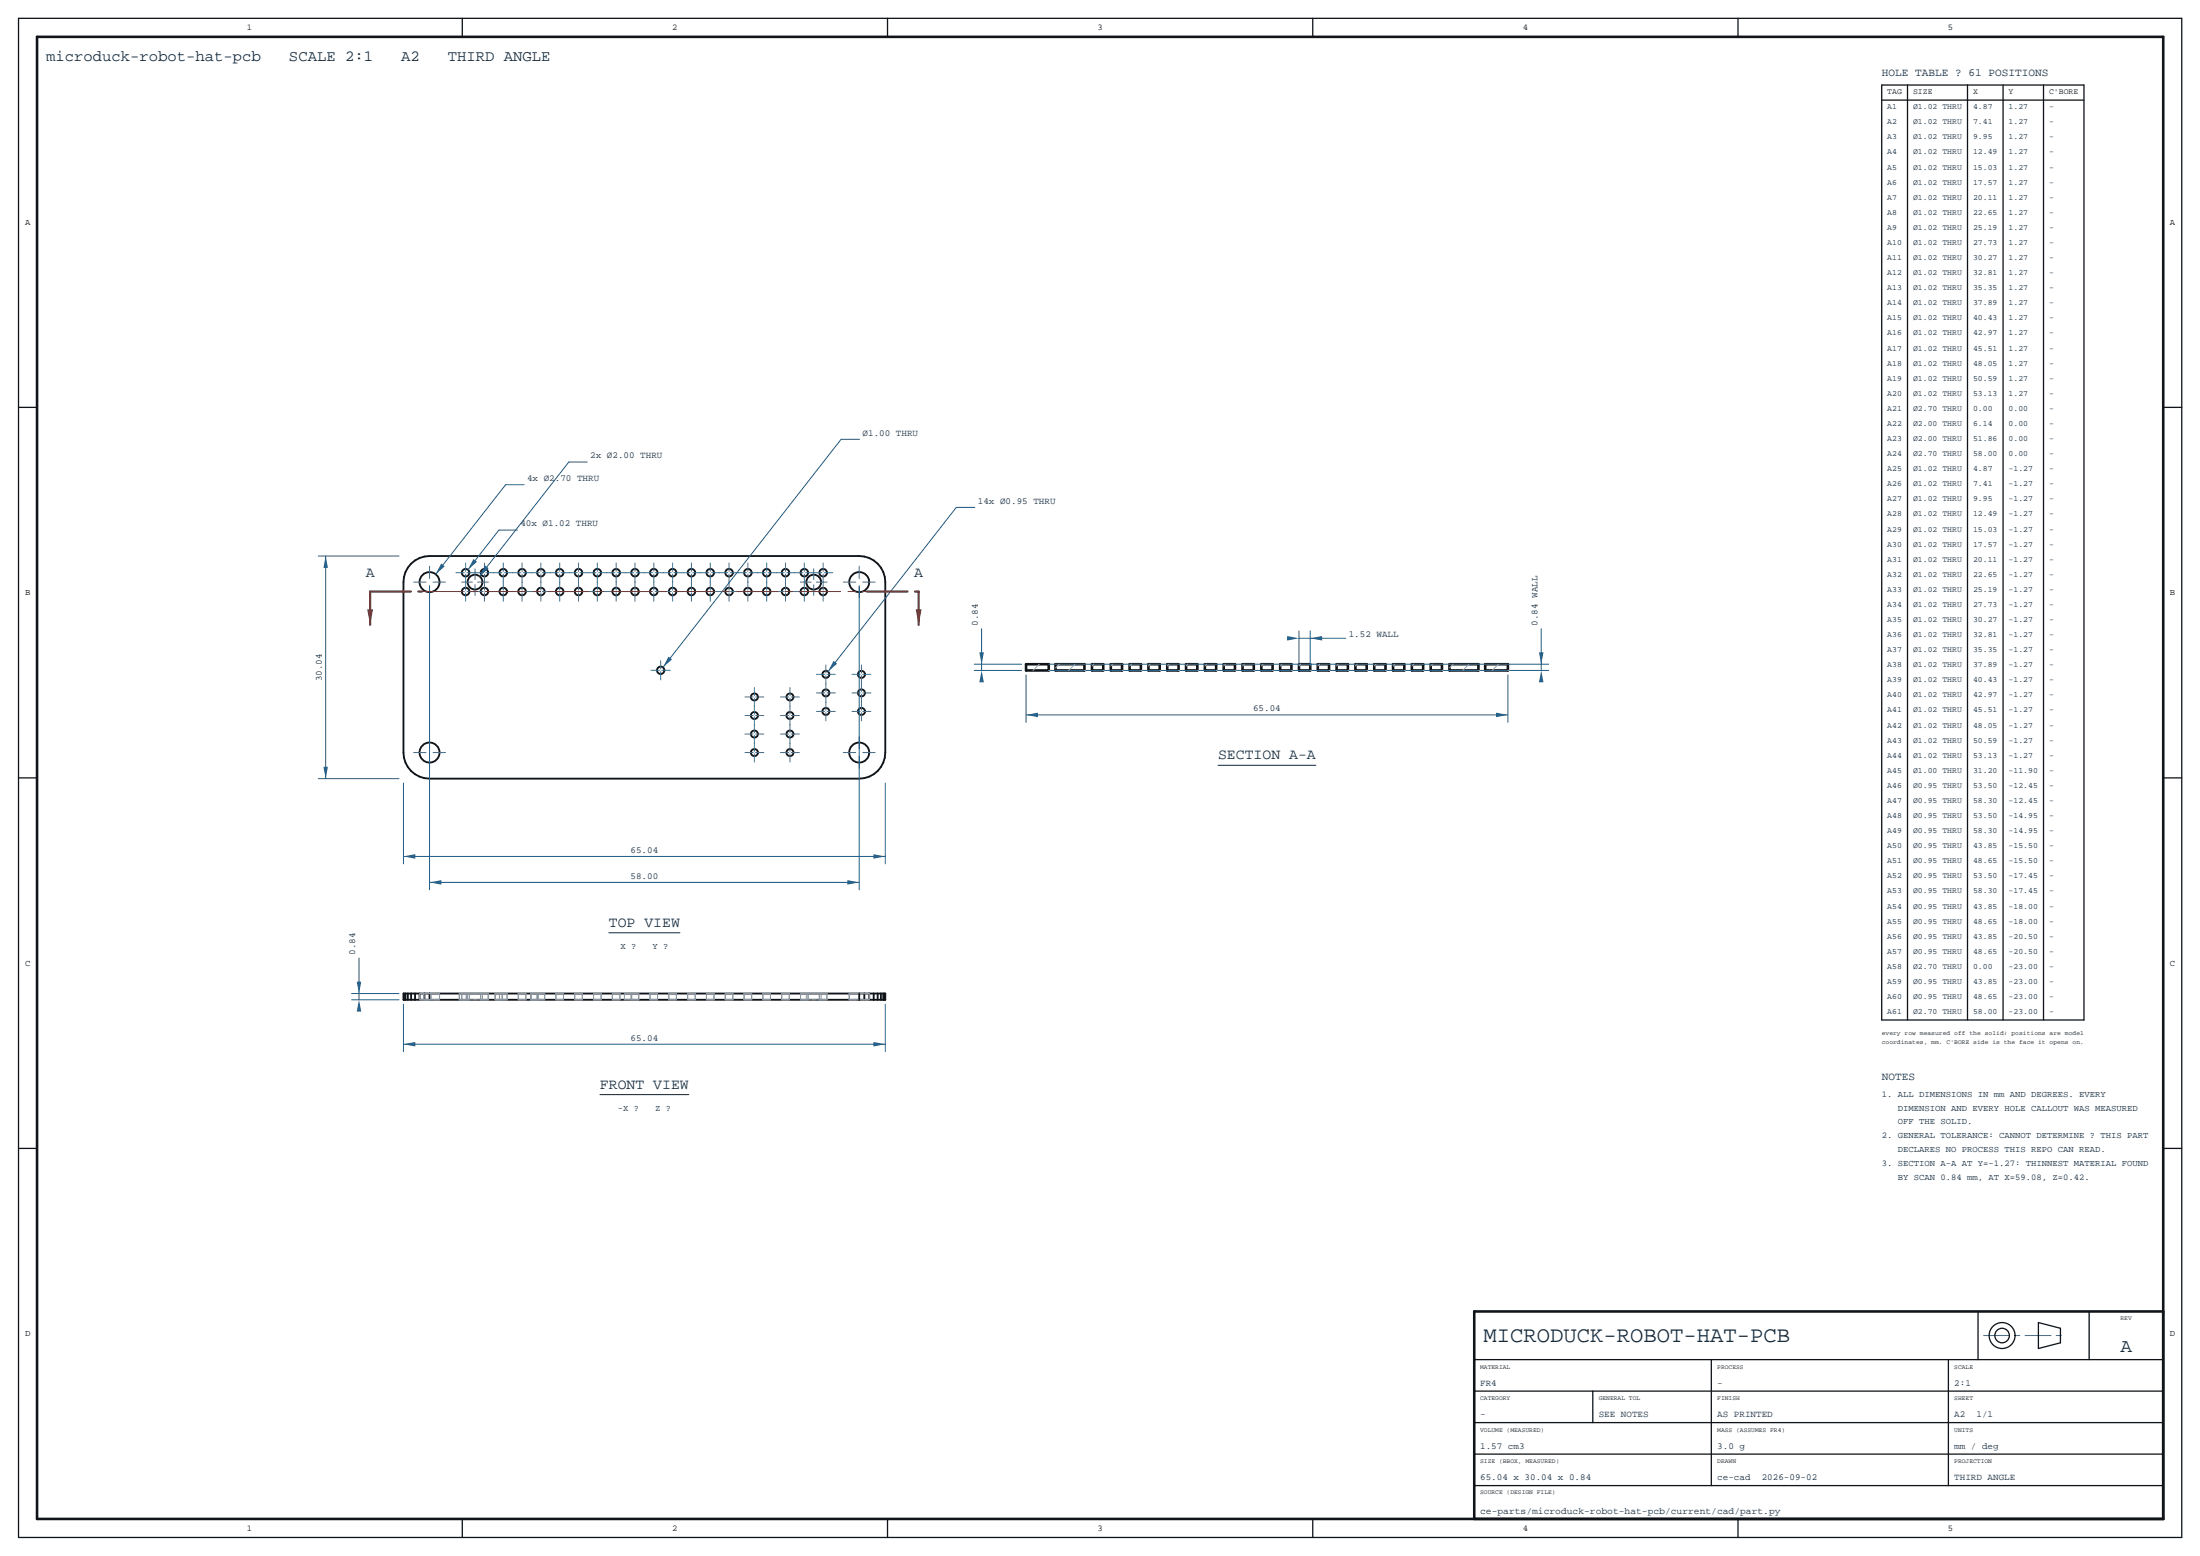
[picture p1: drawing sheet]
<svg xmlns="http://www.w3.org/2000/svg" width="594mm" height="420mm" viewBox="0 0 594 420" stroke-linecap="round" stroke-linejoin="round" font-family="sans-serif">
<g fill="none" stroke="#101418" stroke-width=".5">
<path d="M111 152.1a7 7 0 0 1 5-2h116a7 7 0 0 1 7 7v46a7 7 0 0 1-7 7.1h-116a7 7 0 0 1-7.1-7.1v-46a7 7 0 0 1 2.1-5zM108.9 268.2h130.1v1.7h-130.1zM109.1 268.2v1.7M109.5 268.2v1.7M110.1 268.2v1.7M111 268.2v1.7M112.1 268.2v1.7M113.3 268.2v1.7M114.6 268.2v1.7M116 268.2v1.7M232 268.2v1.7M233.4 268.2v1.7"/>
<path d="M234.7 268.2v1.7M235.9 268.2v1.7M237 268.2v1.7M237.8 268.2v1.7M238.5 268.2v1.7M238.9 268.2v1.7"/>
<circle cx="116" cy="157.1" r="2.7"/>
<circle cx="125.7" cy="159.7" r="1.02"/>
<circle cx="125.7" cy="154.6" r="1.02"/>
<circle cx="128.3" cy="157.1" r="2"/>
<circle cx="130.8" cy="159.7" r="1.02"/>
<circle cx="130.8" cy="154.6" r="1.02"/>
<circle cx="135.9" cy="159.7" r="1.02"/>
<circle cx="135.9" cy="154.6" r="1.02"/>
<circle cx="141" cy="159.7" r="1.02"/>
<circle cx="141" cy="154.6" r="1.02"/>
<circle cx="146" cy="159.7" r="1.02"/>
<circle cx="146" cy="154.6" r="1.02"/>
<circle cx="151.1" cy="159.7" r="1.02"/>
<circle cx="151.1" cy="154.6" r="1.02"/>
<circle cx="156.2" cy="159.7" r="1.02"/>
<circle cx="156.2" cy="154.6" r="1.02"/>
<circle cx="161.3" cy="159.7" r="1.02"/>
<circle cx="161.3" cy="154.6" r="1.02"/>
<circle cx="166.4" cy="159.7" r="1.02"/>
<circle cx="166.4" cy="154.6" r="1.02"/>
<circle cx="171.4" cy="159.7" r="1.02"/>
<circle cx="171.4" cy="154.6" r="1.02"/>
<circle cx="176.5" cy="159.7" r="1.02"/>
<circle cx="176.5" cy="154.6" r="1.02"/>
<circle cx="181.6" cy="159.7" r="1.02"/>
<circle cx="181.6" cy="154.6" r="1.02"/>
<circle cx="186.7" cy="159.7" r="1.02"/>
<circle cx="186.7" cy="154.6" r="1.02"/>
<circle cx="191.8" cy="159.7" r="1.02"/>
<circle cx="191.8" cy="154.6" r="1.02"/>
<circle cx="196.8" cy="159.7" r="1.02"/>
<circle cx="196.8" cy="154.6" r="1.02"/>
<circle cx="201.9" cy="159.7" r="1.02"/>
<circle cx="201.9" cy="154.6" r="1.02"/>
<circle cx="207" cy="159.7" r="1.02"/>
<circle cx="207" cy="154.6" r="1.02"/>
<circle cx="212.1" cy="159.7" r="1.02"/>
<circle cx="212.1" cy="154.6" r="1.02"/>
<circle cx="217.2" cy="159.7" r="1.02"/>
<circle cx="217.2" cy="154.6" r="1.02"/>
<circle cx="219.7" cy="157.1" r="2"/>
<circle cx="222.2" cy="159.7" r="1.02"/>
<circle cx="222.2" cy="154.6" r="1.02"/>
<circle cx="232" cy="157.1" r="2.7"/>
<circle cx="178.4" cy="180.9" r="1"/>
<circle cx="203.7" cy="193.1" r=".95"/>
<circle cx="203.7" cy="198.1" r=".95"/>
<circle cx="203.7" cy="188.1" r=".95"/>
<circle cx="213.3" cy="193.1" r=".95"/>
<circle cx="213.3" cy="188.1" r=".95"/>
<circle cx="213.3" cy="198.1" r=".95"/>
<circle cx="223" cy="187" r=".95"/>
<circle cx="223" cy="182" r=".95"/>
<circle cx="223" cy="192" r=".95"/>
<circle cx="232.6" cy="182" r=".95"/>
<circle cx="232.6" cy="192" r=".95"/>
<circle cx="232.6" cy="187" r=".95"/>
<circle cx="116" cy="203.1" r="2.7"/>
<circle cx="203.7" cy="203.1" r=".95"/>
<circle cx="213.3" cy="203.1" r=".95"/>
<circle cx="232" cy="203.1" r="2.7"/>
</g>
<g fill="none" stroke="#101418" stroke-width=".7">
<path d="M277 179.3h6.2v1.7h-6.2zM285 179.3h7.8v1.7h-7.8zM294.8 179.3h3.1v1.7h-3.1zM299.9 179.3h3.1v1.7h-3.1zM305 179.3h3v1.7h-3zM310.1 179.3h3v1.7h-3zM315.2 179.3h3v1.7h-3zM320.2 179.3h3.1v1.7h-3.1zM325.3 179.3h3.1v1.7h-3.1zM330.4 179.3h3v1.7h-3zM335.5 179.3h3v1.7h-3zM340.6 179.3h3v1.7h-3z"/>
<path d="M345.6 179.3h3.1v1.7h-3.1zM350.7 179.3h3.1v1.7h-3.1zM355.8 179.3h3v1.7h-3zM360.9 179.3h3v1.7h-3zM366 179.3h3v1.7h-3zM371 179.3h3.1v1.7h-3.1zM376.1 179.3h3.1v1.7h-3.1zM381.2 179.3h3v1.7h-3zM386.3 179.3h3v1.7h-3zM391.4 179.3h7.8v1.7h-7.8zM401 179.3h6.1v1.7h-6.1z"/>
</g>
<g fill="none" stroke="#8892a0" stroke-width=".27" stroke-dasharray="2.4 1.2">
<path d="M113.3 269.9h5.4M113.3 268.2h5.4M113.3 269.9v-1.7M114.4 269.9h1.9M114.4 268.2h1.9M114.4 269.9v-1.7M116.3 269.9h-1.9M116.3 268.2h-1.9M116.3 269.9v-1.7M118.7 269.9h-5.4M118.7 268.2h-5.4M118.7 269.9v-1.7"/>
<path d="M124 269.9h1.9M124 268.2h1.9M124 269.9v-1.7M124.7 269.9h2M124.7 268.2h2M124.7 269.9v-1.7M125.9 269.9h-1.9M125.9 268.2h-1.9M125.9 269.9v-1.7M126.3 269.9h4M126.3 268.2h4M126.3 269.9v-1.7"/>
<path d="M126.7 269.9h-2M126.7 268.2h-2M126.7 269.9v-1.7M129.8 269.9h2M129.8 268.2h2M129.8 269.9v-1.7M130.3 269.9h-4M130.3 268.2h-4M130.3 269.9v-1.7M131.8 269.9h-2M131.8 268.2h-2M131.8 269.9v-1.7"/>
<path d="M133.7 269.9h1.9M133.7 268.2h1.9M133.7 269.9v-1.7M134.9 269.9h2M134.9 268.2h2M134.9 269.9v-1.7M135.6 269.9h-1.9M135.6 268.2h-1.9M135.6 269.9v-1.7M136.9 269.9h-2M136.9 268.2h-2M136.9 269.9v-1.7"/>
<path d="M139.9 269.9h2.1M139.9 268.2h2.1M139.9 269.9v-1.7M142 269.9h-2.1M142 268.2h-2.1M142 269.9v-1.7M143.3 269.9h1.9M143.3 268.2h1.9M143.3 269.9v-1.7M145 269.9h2.1M145 268.2h2.1M145 269.9v-1.7"/>
<path d="M145.2 269.9h-1.9M145.2 268.2h-1.9M145.2 269.9v-1.7M147.1 269.9h-2.1M147.1 268.2h-2.1M147.1 269.9v-1.7M150.1 269.9h2M150.1 268.2h2M150.1 269.9v-1.7M152.1 269.9h-2M152.1 268.2h-2M152.1 269.9v-1.7"/>
<path d="M155.2 269.9h2M155.2 268.2h2M155.2 269.9v-1.7M157.2 269.9h-2M157.2 268.2h-2M157.2 269.9v-1.7M160.3 269.9h2M160.3 268.2h2M160.3 269.9v-1.7M162.3 269.9h-2M162.3 268.2h-2M162.3 269.9v-1.7"/>
<path d="M165.3 269.9h2.1M165.3 268.2h2.1M165.3 269.9v-1.7M167.4 269.9h-2.1M167.4 268.2h-2.1M167.4 269.9v-1.7M168.6 269.9h2M168.6 268.2h2M168.6 269.9v-1.7M170.4 269.9h2.1M170.4 268.2h2.1M170.4 269.9v-1.7"/>
<path d="M170.6 269.9h-2M170.6 268.2h-2M170.6 269.9v-1.7M172.5 269.9h-2.1M172.5 268.2h-2.1M172.5 269.9v-1.7M175.5 269.9h2M175.5 268.2h2M175.5 269.9v-1.7M177.5 269.9h-2M177.5 268.2h-2M177.5 269.9v-1.7"/>
<path d="M180.6 269.9h2M180.6 268.2h2M180.6 269.9v-1.7M182.6 269.9h-2M182.6 268.2h-2M182.6 269.9v-1.7M185.7 269.9h2M185.7 268.2h2M185.7 269.9v-1.7M187.7 269.9h-2M187.7 268.2h-2M187.7 269.9v-1.7"/>
<path d="M190.7 269.9h2.1M190.7 268.2h2.1M190.7 269.9v-1.7M192.8 269.9h-2.1M192.8 268.2h-2.1M192.8 269.9v-1.7M195.8 269.9h2.1M195.8 268.2h2.1M195.8 269.9v-1.7M197.9 269.9h-2.1M197.9 268.2h-2.1M197.9 269.9v-1.7"/>
<path d="M200.9 269.9h2M200.9 268.2h2M200.9 269.9v-1.7M202.9 269.9h-2M202.9 268.2h-2M202.9 269.9v-1.7M206 269.9h2M206 268.2h2M206 269.9v-1.7M208 269.9h-2M208 268.2h-2M208 269.9v-1.7"/>
<path d="M211.1 269.9h2M211.1 268.2h2M211.1 269.9v-1.7M213.1 269.9h-2M213.1 268.2h-2M213.1 269.9v-1.7M216.1 269.9h2.1M216.1 268.2h2.1M216.1 269.9v-1.7M217.7 269.9h4M217.7 268.2h4M217.7 269.9v-1.7"/>
<path d="M218.2 269.9h-2.1M218.2 268.2h-2.1M218.2 269.9v-1.7M221.2 269.9h2.1M221.2 268.2h2.1M221.2 269.9v-1.7M221.7 269.9h-4M221.7 268.2h-4M221.7 269.9v-1.7M223.3 269.9h-2.1M223.3 268.2h-2.1M223.3 269.9v-1.7"/>
<path d="M229.3 269.9h5.4M229.3 268.2h5.4M229.3 269.9v-1.7M234.7 269.9h-5.4M234.7 268.2h-5.4M234.7 269.9v-1.7"/>
</g>
<g fill="none" stroke="#3a7d8c" stroke-width=".27" stroke-dasharray="7 1.4 1.4 1.4">
<path d="M111.7 157.1h3.3M116 156.2v-3.4M116.9 157.1h3.4M123.1 154.6h2.3M123.1 159.7h2.3M124.7 157.1h2.9M125.7 157.2v-2.3M125.7 154.2v-2.2M125.7 159.3v-2.3M126.1 154.6h2.2M126.1 159.7h2.2M128.2 154.6h2.2"/>
<path d="M128.2 159.7h2.2M128.3 156.4v-2.9M129 157.1h2.9M130.8 157.2v-2.3M130.8 154.2v-2.2M130.8 159.3v-2.3M131.2 154.6h2.2M131.2 159.7h2.2M133.3 154.6h2.2M133.3 159.7h2.2M135.9 157.2v-2.3M135.9 154.2v-2.2"/>
<path d="M135.9 159.3v-2.3M136.2 154.6h2.3M136.2 159.7h2.3M138.3 154.6h2.3M138.3 159.7h2.3M141 157.2v-2.3M141 154.2v-2.2M141 159.3v-2.3M141.3 154.6h2.3M141.3 159.7h2.3M143.4 154.6h2.3M143.4 159.7h2.3"/>
<path d="M146 157.2v-2.3M146 154.2v-2.2M146 159.3v-2.3M146.4 154.6h2.3M146.4 159.7h2.3M148.5 154.6h2.3M148.5 159.7h2.3M151.1 157.2v-2.3M151.1 154.2v-2.2M151.1 159.3v-2.3M151.5 154.6h2.2M151.5 159.7h2.2"/>
<path d="M153.6 154.6h2.2M153.6 159.7h2.2M156.2 157.2v-2.3M156.2 154.2v-2.2M156.2 159.3v-2.3M156.6 154.6h2.2M156.6 159.7h2.2M158.7 154.6h2.2M158.7 159.7h2.2M161.3 157.2v-2.3M161.3 154.2v-2.2M161.3 159.3v-2.3"/>
<path d="M161.6 154.6h2.3M161.6 159.7h2.3M163.7 154.6h2.3M163.7 159.7h2.3M166.4 157.2v-2.3M166.4 154.2v-2.2M166.4 159.3v-2.3M166.7 154.6h2.3M166.7 159.7h2.3M168.8 154.6h2.3M168.8 159.7h2.3M171.4 157.2v-2.3"/>
<path d="M171.4 154.2v-2.2M171.4 159.3v-2.3M171.8 154.6h2.3M171.8 159.7h2.3M173.9 154.6h2.3M173.9 159.7h2.3M176.5 157.2v-2.3M176.5 154.2v-2.2M176.5 159.3v-2.3M176.9 154.6h2.2M176.9 159.7h2.2M179 154.6h2.2"/>
<path d="M179 159.7h2.2M181.6 157.2v-2.3M181.6 154.2v-2.2M181.6 159.3v-2.3M182 154.6h2.2M182 159.7h2.2M184.1 154.6h2.2M184.1 159.7h2.2M186.7 157.2v-2.3M186.7 154.2v-2.2M186.7 159.3v-2.3M187 154.6h2.3"/>
<path d="M187 159.7h2.3M189.1 154.6h2.3M189.1 159.7h2.3M191.8 157.2v-2.3M191.8 154.2v-2.2M191.8 159.3v-2.3M192.1 154.6h2.3M192.1 159.7h2.3M194.2 154.6h2.3M194.2 159.7h2.3M196.8 157.2v-2.3M196.8 154.2v-2.2"/>
<path d="M196.8 159.3v-2.3M197.2 154.6h2.3M197.2 159.7h2.3M199.3 154.6h2.3M199.3 159.7h2.3M201.9 157.2v-2.3M201.9 154.2v-2.2M201.9 159.3v-2.3M202.3 154.6h2.2M202.3 159.7h2.2M204.4 154.6h2.2M204.4 159.7h2.2"/>
<path d="M207 157.2v-2.3M207 154.2v-2.2M207 159.3v-2.3M207.4 154.6h2.2M207.4 159.7h2.2M209.5 154.6h2.2M209.5 159.7h2.2M212.1 157.2v-2.3M212.1 154.2v-2.2M212.1 159.3v-2.3M212.4 154.6h2.3M212.4 159.7h2.3"/>
<path d="M214.5 154.6h2.3M214.5 159.7h2.3M216.1 157.1h2.9M217.2 157.2v-2.3M217.2 154.2v-2.2M217.2 159.3v-2.3M217.5 154.6h2.3M217.5 159.7h2.3M219.6 154.6h2.3M219.6 159.7h2.3M219.7 156.4v-2.9M220.4 157.1h2.9"/>
<path d="M222.2 157.2v-2.3M222.2 154.2v-2.2M222.2 159.3v-2.3M222.6 154.6h2.3M222.6 159.7h2.3M227.7 157.1h3.3M232 156.2v-3.4M232.9 157.1h3.4M116 161.4v-3.3M125.7 162.3v-2.3M128.3 160.7v-2.9M130.8 162.3v-2.3"/>
<path d="M135.9 162.3v-2.3M141 162.3v-2.3M146 162.3v-2.3M151.1 162.3v-2.3M156.2 162.3v-2.3M161.3 162.3v-2.3M166.4 162.3v-2.3M171.4 162.3v-2.3M176.5 162.3v-2.3M181.6 162.3v-2.3M186.7 162.3v-2.3M191.8 162.3v-2.3"/>
<path d="M196.8 162.3v-2.3M201.9 162.3v-2.3M207 162.3v-2.3M212.1 162.3v-2.3M217.2 162.3v-2.3M219.7 160.7v-2.9M222.2 162.3v-2.3M232 161.4v-3.3M175.8 180.9h2.2M178.4 183.5v-2.2M178.4 180.6v-2.3M178.7 180.9h2.3"/>
<path d="M201.1 188.1h2.3M201.1 193.1h2.3M201.1 198.1h2.3M203.7 190.7v-2.2M203.7 187.8v-2.2M203.7 195.7v-2.2M203.7 192.8v-2.2M203.7 197.8v-2.2M204 188.1h2.2M204 193.1h2.2M204 198.1h2.2M210.7 188.1h2.3"/>
<path d="M210.7 193.1h2.3M210.7 198.1h2.3M213.3 190.7v-2.2M213.3 187.8v-2.2M213.3 195.7v-2.2M213.3 192.8v-2.2M213.3 197.8v-2.2M213.6 188.1h2.2M213.6 193.1h2.2M213.6 198.1h2.2M220.4 182h2.3M220.4 187h2.3"/>
<path d="M220.4 192h2.3M223 184.6v-2.2M223 181.7v-2.2M223 189.6v-2.2M223 186.7v-2.2M223 194.6v-2.2M223 191.7v-2.2M223.3 182h2.2M223.3 187h2.2M223.3 192h2.2M230 182h2.3M230 187h2.3"/>
<path d="M230 192h2.3M232.6 184.6v-2.2M232.6 181.7v-2.2M232.6 189.6v-2.2M232.6 186.7v-2.2M232.6 194.6v-2.2M232.6 191.7v-2.2M232.9 182h2.2M232.9 187h2.2M232.9 192h2.2M111.7 203.1h3.3M116 207.4v-3.3"/>
<path d="M116 202.2v-3.4M116.9 203.1h3.4M201.1 203.1h2.3M203.7 200.7v-2.2M203.7 205.7v-2.2M203.7 202.8v-2.2M204 203.1h2.2M210.7 203.1h2.3M213.3 200.7v-2.2M213.3 205.7v-2.2M213.3 202.8v-2.2M213.6 203.1h2.2"/>
<path d="M227.7 203.1h3.3M232 207.4v-3.3M232 202.2v-3.4M232.9 203.1h3.4M535.6 360.5h22.2"/>
</g>
<path d="M108.9 211.4v21.8M239 211.4v21.8M108.9 231.2h130.1" fill="none" stroke="#1d5c8a" stroke-width=".27"/>
<g fill="#1d5c8a">
<path d="M108.9 231.2l3.2-.6v1.2z"/>
<path d="M235.8 230.6l3.2 .6-3.2 .6z"/>
</g>
<path d="M85.9 150.1h21.8M87.9 150.1v60.1M85.9 210.2h21.8" fill="none" stroke="#1d5c8a" stroke-width=".27"/>
<g fill="#1d5c8a">
<path d="M87.3 207h1.2l-.6 3.2z"/>
<path d="M87.9 150.1l.6 3.2h-1.2z"/>
<path d="M127.8 150.9l1 .7-2.5 2.2z"/>
</g>
<path d="M139.7 143.1h-5l-8.4 10.7" fill="none" stroke="#1d5c8a" stroke-width=".27"/>
<path d="M225.1 178.4l.9 .7-2.4 2.2z" fill="#1d5c8a"/>
<path d="M263.2 137h-5l-34.6 44.3" fill="none" stroke="#1d5c8a" stroke-width=".27"/>
<path d="M119.1 152.1l1 .8-2.5 2.1z" fill="#1d5c8a"/>
<path d="M141.5 130.8h-5l-18.9 24.2" fill="none" stroke="#1d5c8a" stroke-width=".27"/>
<path d="M131 152.7l.9 .7-2.4 2.2z" fill="#1d5c8a"/>
<path d="M158.6 124.7h-5l-24.1 30.9" fill="none" stroke="#1d5c8a" stroke-width=".27"/>
<path d="M180.5 177.2l.9 .8-2.4 2.1z" fill="#1d5c8a"/>
<path d="M232.1 118.6h-5l-48.1 61.5M116 158.3v81.9M232 158.3v81.9M116 238.2h116" fill="none" stroke="#1d5c8a" stroke-width=".27"/>
<g fill="#1d5c8a">
<path d="M116 238.2l3.2-.6v1.2z"/>
<path d="M228.8 237.6l3.2 .6-3.2 .6z"/>
</g>
<path d="M108.9 271.1v12.8M239 271.1v12.8M108.9 281.9h130.1" fill="none" stroke="#1d5c8a" stroke-width=".27"/>
<g fill="#1d5c8a">
<path d="M108.9 281.9l3.2-.6v1.2z"/>
<path d="M235.8 281.3l3.2 .6-3.2 .6z"/>
</g>
<path d="M94.9 269.9h12.8M94.9 268.2h12.8M96.9 268.2v1.7" fill="none" stroke="#1d5c8a" stroke-width=".27"/>
<g fill="#1d5c8a">
<path d="M96.9 269.9l.6 3.2h-1.2z"/>
<path d="M96.3 265h1.2l-.6 3.2z"/>
</g>
<path d="M277 182.2v12.8M277 193h130.1M407.1 182.2v12.8M96.9 258.6v9.6" fill="none" stroke="#1d5c8a" stroke-width=".27"/>
<g fill="#1d5c8a">
<path d="M277 193l3.2-.6v1.2z"/>
<path d="M403.9 192.4l3.2 .6-3.2 .6z"/>
</g>
<path d="M263 179.3h12.8M265 179.3v1.7M263 181h12.8" fill="none" stroke="#1d5c8a" stroke-width=".27"/>
<g fill="#1d5c8a">
<path d="M265 181l.6 3.2h-1.2z"/>
<path d="M264.4 176.1h1.2l-.6 3.2z"/>
</g>
<path d="M265 169.7v9.6M283.1 179.3h135M416.1 179.3v1.7M283.1 181h135" fill="none" stroke="#1d5c8a" stroke-width=".27"/>
<g fill="#1d5c8a">
<path d="M416.1 181l.6 3.2h-1.2z"/>
<path d="M415.5 176.1h1.2l-.6 3.2z"/>
</g>
<path d="M350.7 170.3v9.5M350.7 172.3h3.1M353.8 170.3v9.5M416.1 169.7v9.6" fill="none" stroke="#1d5c8a" stroke-width=".27"/>
<g fill="#1d5c8a">
<path d="M347.5 171.7l3.2 .6-3.2 .6z"/>
<path d="M353.8 172.3l3.2-.6v1.2z"/>
</g>
<path d="M353.8 172.3h9.6" fill="none" stroke="#1d5c8a" stroke-width=".27"/>
<path d="M328.9 206.6h26.4M164.4 251.8h19.2M162 295.5h24" fill="none" stroke="#12283c" stroke-width=".27"/>
<g fill="none" stroke="#9aa4b2" stroke-width=".27">
<path d="M280.6 179.3l-1.7 1.7M286 179.3l-1 1M290.2 179.3l-1.6 1.7M295.3 179.3l-.5 .5M300.4 179.3l-.5 .5M305.5 179.3l-.5 .5M310.6 179.3l-.5 .5M315.6 179.3l-.4 .5M320.7 179.3l-.5 .5M325.8 179.3l-.5 .5M330.9 179.3l-.5 .5M336 179.3l-.5 .5"/>
<path d="M341 179.3l-.4 .5M346.1 179.3l-.5 .5M351.2 179.3l-.5 .5M356.3 179.3l-.5 .5M361.4 179.3l-.5 .5M366.4 179.3l-.4 .5M371.5 179.3l-.5 .5M376.6 179.3l-.5 .5M381.7 179.3l-.5 .5M386.8 179.3l-.5 .5M392.4 179.3l-1 1M396.6 179.3l-1.7 1.7"/>
<path d="M404.6 179.3l-1.7 1.7M283.2 181h.1M292.8 181h.1M297.9 181h.1M303 181h.1M308 181h.1M313.1 181h.1M318.2 181h.1M323.3 181h.1M328.4 181h.1M333.4 181h.1M338.5 181h.1"/>
<path d="M343.6 181h.1M348.7 181h.1M353.8 181h.1M358.8 181h.1M363.9 181h.1M369 181h.1M374.1 181h.1M379.2 181h.1M384.2 181h.1M389.3 181h.1M399.2 181h.1M407.1 181h.1"/>
</g>
<path d="M99.9 159.7h14M99.9 159.7v9M234 159.7h14" fill="none" stroke="#b3261e" stroke-width=".6" stroke-dasharray="11 2 2 2"/>
<path d="M99.1 164.5h1.6l-.8 4.2z" fill="#b3261e"/>
<path d="M248 159.7v9" fill="none" stroke="#b3261e" stroke-width=".6" stroke-dasharray="11 2 2 2"/>
<path d="M247.2 164.5h1.6l-.8 4.2z" fill="#b3261e"/>
<path d="M113.9 159.7h120.1" fill="none" stroke="#b3261e" stroke-width=".27" stroke-dasharray="11 2 2 2"/>
<path d="M10 9.9h574.1v400.1h-574.1zM584.1 354h-186.1v56" fill="none" stroke="#101418" stroke-width=".7"/>
<g fill="none" stroke="#101418" stroke-width=".35">
<path d="M5 4.9h584.1v410.1h-584.1zM124.8 4.9v5M239.6 4.9v5M354.4 4.9v5M469.3 4.9v5M508.1 22.9h54.6v252.4h-54.6zM508.1 27h54.6M515 22.9v252.4M531.2 22.9v252.4M540.8 22.9v252.4M551.7 22.9v252.4M5 110h5"/>
<path d="M584.1 110h5M5 210h5M584.1 210h5M5 310h5M584.1 310h5M534.1 354v13M550.4 357l5.9 1.5v4l-5.9 1.5zM564.1 354v13M398 367h186.1M398 375.5h186.1M430.1 375.5v8.5M462.1 367v34"/>
<path d="M526.1 367v34M398 392.5h186.1M398 384h186.1M124.8 410v5M239.6 410v5M354.4 410v5M398 401h186.1M469.3 410v5"/>
<circle cx="540.6" cy="360.5" r="3.5"/>
<circle cx="540.6" cy="360.5" r="1.96"/>
</g>
<text font-size="6" fill="#12283c" x="400.6" y="362.2">MICRODUCK-ROBOT-HAT-PCB</text>
<text font-size="5.2" fill="#12283c" x="572.5" y="365">A</text>
<g font-size="4.2" fill="#12283c">
<text x="12.5" y="16.4">microduck-robot-hat-pcb</text>
<text x="78" y="16.4">SCALE 2:1</text>
<text x="108.3" y="16.4">A2</text>
<text x="120.9" y="16.4">THIRD ANGLE</text>
</g>
<g font-size="4" fill="#12283c">
<text x="98.7" y="155.8">A</text>
<text x="246.8" y="155.8">A</text>
<text x="328.9" y="205">SECTION A-A</text>
<text x="164.4" y="250.2">TOP VIEW</text>
<text x="162" y="293.9">FRONT VIEW</text>
</g>
<g font-size="3" fill="#12283c">
<text x="508.1" y="20.4">HOLE TABLE ? 61 POSITIONS</text>
<text x="508.1" y="291.5">NOTES</text>
</g>
<text font-size="2.6" fill="#12283c" x="399.6" y="408.6">ce-parts/microduck-robot-hat-pcb/current/cad/part.py</text>
<g font-size="2.5" fill="#12283c">
<text x="232.9" y="117.6">Ø1.00 THRU</text>
<text x="159.4" y="123.7">2x Ø2.00 THRU</text>
<text x="142.3" y="129.8">4x Ø2.70 THRU</text>
<text x="264" y="136">14x Ø0.95 THRU</text>
<text x="140.5" y="142.1">40x Ø1.02 THRU</text>
<text x="264" y="168.9" transform="rotate(-90 264 168.9)">0.84</text>
<text x="364.2" y="171.9">1.52 WALL</text>
<text x="415.1" y="168.9" transform="rotate(-90 415.1 168.9)">0.84 WALL</text>
<text x="86.9" y="183.9" transform="rotate(-90 86.9 183.9)">30.04</text>
<text x="338.3" y="192">65.04</text>
<text x="170.2" y="230.2">65.04</text>
<text x="170.2" y="237.2">58.00</text>
<text x="95.9" y="257.8" transform="rotate(-90 95.9 257.8)">0.84</text>
<text x="170.2" y="280.9">65.04</text>
<text x="399.6" y="374.1">FR4</text>
<text x="463.7" y="374.1">-</text>
<text x="527.7" y="374.1">2:1</text>
<text x="399.6" y="382.6">-</text>
<text x="431.7" y="382.6">SEE NOTES</text>
<text x="463.7" y="382.6">AS PRINTED</text>
<text x="527.7" y="382.6">A2</text>
<text x="533.7" y="382.6">1/1</text>
<text x="399.6" y="391.1">1.57 cm3</text>
<text x="463.7" y="391.1">3.0 g</text>
<text x="527.7" y="391.1">mm / deg</text>
<text x="399.6" y="399.6">65.04 x 30.04 x 0.84</text>
<text x="463.7" y="399.6">ce-cad</text>
<text x="475.7" y="399.6">2026-09-02</text>
<text x="527.7" y="399.6">THIRD ANGLE</text>
</g>
<g font-size="2.4" fill="#101418">
<text x="66.7" y="8.1">1</text>
<text x="181.5" y="8.1">2</text>
<text x="296.3" y="8.1">3</text>
<text x="411.1" y="8.1">4</text>
<text x="525.9" y="8.1">5</text>
<text x="6.8" y="60.6">A</text>
<text x="585.9" y="60.6">A</text>
<text x="6.8" y="160.6">B</text>
<text x="585.9" y="160.6">B</text>
<text x="6.8" y="260.7">C</text>
<text x="585.9" y="260.7">C</text>
<text x="6.8" y="360.7">D</text>
<text x="585.9" y="360.7">D</text>
<text x="66.7" y="413.2">1</text>
<text x="181.5" y="413.2">2</text>
<text x="296.3" y="413.2">3</text>
<text x="411.1" y="413.2">4</text>
<text x="525.9" y="413.2">5</text>
</g>
<g font-size="2.4" fill="#12283c">
<text x="167.5" y="256.2">X ?</text>
<text x="176.1" y="256.2">Y ?</text>
<text x="166.8" y="299.9">-X ?</text>
<text x="176.9" y="299.9">Z ?</text>
<text x="508.1" y="296.1">1. ALL DIMENSIONS IN mm AND DEGREES. EVERY</text>
<text x="512.4" y="299.8">DIMENSION AND EVERY HOLE CALLOUT WAS MEASURED</text>
<text x="512.4" y="303.5">OFF THE SOLID.</text>
<text x="508.1" y="307.2">2. GENERAL TOLERANCE: CANNOT DETERMINE ? THIS PART</text>
<text x="512.4" y="311">DECLARES NO PROCESS THIS REPO CAN READ.</text>
<text x="508.1" y="314.7">3. SECTION A-A AT Y=-1.27: THINNEST MATERIAL FOUND</text>
<text x="512.4" y="318.4">BY SCAN 0.84 mm, AT X=59.08, Z=0.42.</text>
</g>
<g font-size="2.2" fill="#12283c">
<text x="509.6" y="29.5">A1</text>
<text x="516.5" y="29.5">Ø1.02 THRU</text>
<text x="532.7" y="29.5">4.87</text>
<text x="542.3" y="29.5">1.27</text>
<text x="553.2" y="29.5">-</text>
<text x="509.6" y="33.6">A2</text>
<text x="516.5" y="33.6">Ø1.02 THRU</text>
<text x="532.7" y="33.6">7.41</text>
<text x="542.3" y="33.6">1.27</text>
<text x="553.2" y="33.6">-</text>
<text x="509.6" y="37.6">A3</text>
<text x="509.6" y="41.7">A4</text>
<text x="516.5" y="37.6">Ø1.02 THRU</text>
<text x="516.5" y="41.7">Ø1.02 THRU</text>
<text x="532.7" y="37.6">9.95</text>
<text x="532.7" y="41.7">12.49</text>
<text x="542.3" y="37.6">1.27</text>
<text x="542.3" y="41.7">1.27</text>
<text x="553.2" y="37.6">-</text>
<text x="553.2" y="41.7">-</text>
<text x="509.6" y="45.8">A5</text>
<text x="516.5" y="45.8">Ø1.02 THRU</text>
<text x="532.7" y="45.8">15.03</text>
<text x="542.3" y="45.8">1.27</text>
<text x="553.2" y="45.8">-</text>
<text x="509.6" y="49.8">A6</text>
<text x="509.6" y="53.9">A7</text>
<text x="516.5" y="49.8">Ø1.02 THRU</text>
<text x="516.5" y="53.9">Ø1.02 THRU</text>
<text x="532.7" y="49.8">17.57</text>
<text x="532.7" y="53.9">20.11</text>
<text x="542.3" y="49.8">1.27</text>
<text x="542.3" y="53.9">1.27</text>
<text x="553.2" y="49.8">-</text>
<text x="553.2" y="53.9">-</text>
<text x="509.6" y="58">A8</text>
<text x="516.5" y="58">Ø1.02 THRU</text>
<text x="532.7" y="58">22.65</text>
<text x="542.3" y="58">1.27</text>
<text x="553.2" y="58">-</text>
<text x="509.6" y="62.1">A9</text>
<text x="516.5" y="62.1">Ø1.02 THRU</text>
<text x="532.7" y="62.1">25.19</text>
<text x="542.3" y="62.1">1.27</text>
<text x="553.2" y="62.1">-</text>
<text x="509.6" y="66.1">A10</text>
<text x="509.6" y="70.2">A11</text>
<text x="516.5" y="66.1">Ø1.02 THRU</text>
<text x="516.5" y="70.2">Ø1.02 THRU</text>
<text x="532.7" y="66.1">27.73</text>
<text x="532.7" y="70.2">30.27</text>
<text x="542.3" y="66.1">1.27</text>
<text x="542.3" y="70.2">1.27</text>
<text x="553.2" y="66.1">-</text>
<text x="553.2" y="70.2">-</text>
<text x="509.6" y="74.3">A12</text>
<text x="516.5" y="74.3">Ø1.02 THRU</text>
<text x="532.7" y="74.3">32.81</text>
<text x="542.3" y="74.3">1.27</text>
<text x="553.2" y="74.3">-</text>
<text x="509.6" y="78.3">A13</text>
<text x="509.6" y="82.4">A14</text>
<text x="516.5" y="78.3">Ø1.02 THRU</text>
<text x="516.5" y="82.4">Ø1.02 THRU</text>
<text x="532.7" y="78.3">35.35</text>
<text x="532.7" y="82.4">37.89</text>
<text x="542.3" y="78.3">1.27</text>
<text x="542.3" y="82.4">1.27</text>
<text x="553.2" y="78.3">-</text>
<text x="553.2" y="82.4">-</text>
<text x="509.6" y="86.5">A15</text>
<text x="516.5" y="86.5">Ø1.02 THRU</text>
<text x="532.7" y="86.5">40.43</text>
<text x="542.3" y="86.5">1.27</text>
<text x="553.2" y="86.5">-</text>
<text x="509.6" y="90.5">A16</text>
<text x="509.6" y="94.6">A17</text>
<text x="516.5" y="90.5">Ø1.02 THRU</text>
<text x="516.5" y="94.6">Ø1.02 THRU</text>
<text x="532.7" y="90.5">42.97</text>
<text x="532.7" y="94.6">45.51</text>
<text x="542.3" y="90.5">1.27</text>
<text x="542.3" y="94.6">1.27</text>
<text x="553.2" y="90.5">-</text>
<text x="553.2" y="94.6">-</text>
<text x="509.6" y="98.7">A18</text>
<text x="516.5" y="98.7">Ø1.02 THRU</text>
<text x="532.7" y="98.7">48.05</text>
<text x="542.3" y="98.7">1.27</text>
<text x="553.2" y="98.7">-</text>
<text x="509.6" y="102.8">A19</text>
<text x="509.6" y="106.8">A20</text>
<text x="516.5" y="102.8">Ø1.02 THRU</text>
<text x="516.5" y="106.8">Ø1.02 THRU</text>
<text x="532.7" y="102.8">50.59</text>
<text x="532.7" y="106.8">53.13</text>
<text x="542.3" y="102.8">1.27</text>
<text x="542.3" y="106.8">1.27</text>
<text x="553.2" y="102.8">-</text>
<text x="553.2" y="106.8">-</text>
<text x="509.6" y="110.9">A21</text>
<text x="516.5" y="110.9">Ø2.70 THRU</text>
<text x="532.7" y="110.9">0.00</text>
<text x="542.3" y="110.9">0.00</text>
<text x="553.2" y="110.9">-</text>
<text x="509.6" y="115">A22</text>
<text x="509.6" y="119">A23</text>
<text x="516.5" y="115">Ø2.00 THRU</text>
<text x="516.5" y="119">Ø2.00 THRU</text>
<text x="532.7" y="115">6.14</text>
<text x="532.7" y="119">51.86</text>
<text x="542.3" y="115">0.00</text>
<text x="542.3" y="119">0.00</text>
<text x="553.2" y="115">-</text>
<text x="553.2" y="119">-</text>
<text x="509.6" y="123.1">A24</text>
<text x="516.5" y="123.1">Ø2.70 THRU</text>
<text x="532.7" y="123.1">58.00</text>
<text x="542.3" y="123.1">0.00</text>
<text x="553.2" y="123.1">-</text>
<text x="509.6" y="127.2">A25</text>
<text x="509.6" y="131.3">A26</text>
<text x="516.5" y="127.2">Ø1.02 THRU</text>
<text x="516.5" y="131.3">Ø1.02 THRU</text>
<text x="532.7" y="127.2">4.87</text>
<text x="532.7" y="131.3">7.41</text>
<text x="542.3" y="127.2">-1.27</text>
<text x="542.3" y="131.3">-1.27</text>
<text x="553.2" y="127.2">-</text>
<text x="553.2" y="131.3">-</text>
<text x="509.6" y="135.3">A27</text>
<text x="516.5" y="135.3">Ø1.02 THRU</text>
<text x="532.7" y="135.3">9.95</text>
<text x="542.3" y="135.3">-1.27</text>
<text x="553.2" y="135.3">-</text>
<text x="509.6" y="139.4">A28</text>
<text x="509.6" y="143.5">A29</text>
<text x="516.5" y="139.4">Ø1.02 THRU</text>
<text x="516.5" y="143.5">Ø1.02 THRU</text>
<text x="532.7" y="139.4">12.49</text>
<text x="532.7" y="143.5">15.03</text>
<text x="542.3" y="139.4">-1.27</text>
<text x="542.3" y="143.5">-1.27</text>
<text x="553.2" y="139.4">-</text>
<text x="553.2" y="143.5">-</text>
<text x="509.6" y="147.5">A30</text>
<text x="516.5" y="147.5">Ø1.02 THRU</text>
<text x="532.7" y="147.5">17.57</text>
<text x="542.3" y="147.5">-1.27</text>
<text x="553.2" y="147.5">-</text>
<text x="509.6" y="151.6">A31</text>
<text x="509.6" y="155.7">A32</text>
<text x="516.5" y="151.6">Ø1.02 THRU</text>
<text x="516.5" y="155.7">Ø1.02 THRU</text>
<text x="532.7" y="151.6">20.11</text>
<text x="532.7" y="155.7">22.65</text>
<text x="542.3" y="151.6">-1.27</text>
<text x="542.3" y="155.7">-1.27</text>
<text x="553.2" y="151.6">-</text>
<text x="553.2" y="155.7">-</text>
<text x="509.6" y="159.7">A33</text>
<text x="516.5" y="159.7">Ø1.02 THRU</text>
<text x="532.7" y="159.7">25.19</text>
<text x="542.3" y="159.7">-1.27</text>
<text x="553.2" y="159.7">-</text>
<text x="509.6" y="163.8">A34</text>
<text x="509.6" y="167.9">A35</text>
<text x="516.5" y="163.8">Ø1.02 THRU</text>
<text x="516.5" y="167.9">Ø1.02 THRU</text>
<text x="532.7" y="163.8">27.73</text>
<text x="532.7" y="167.9">30.27</text>
<text x="542.3" y="163.8">-1.27</text>
<text x="542.3" y="167.9">-1.27</text>
<text x="553.2" y="163.8">-</text>
<text x="553.2" y="167.9">-</text>
<text x="509.6" y="172">A36</text>
<text x="516.5" y="172">Ø1.02 THRU</text>
<text x="532.7" y="172">32.81</text>
<text x="542.3" y="172">-1.27</text>
<text x="553.2" y="172">-</text>
<text x="509.6" y="176">A37</text>
<text x="516.5" y="176">Ø1.02 THRU</text>
<text x="532.7" y="176">35.35</text>
<text x="542.3" y="176">-1.27</text>
<text x="553.2" y="176">-</text>
<text x="509.6" y="180.1">A38</text>
<text x="509.6" y="184.2">A39</text>
<text x="516.5" y="180.1">Ø1.02 THRU</text>
<text x="516.5" y="184.2">Ø1.02 THRU</text>
<text x="532.7" y="180.1">37.89</text>
<text x="532.7" y="184.2">40.43</text>
<text x="542.3" y="180.1">-1.27</text>
<text x="542.3" y="184.2">-1.27</text>
<text x="553.2" y="180.1">-</text>
<text x="553.2" y="184.2">-</text>
<text x="509.6" y="188.2">A40</text>
<text x="516.5" y="188.2">Ø1.02 THRU</text>
<text x="532.7" y="188.2">42.97</text>
<text x="542.3" y="188.2">-1.27</text>
<text x="553.2" y="188.2">-</text>
<text x="509.6" y="192.3">A41</text>
<text x="509.6" y="196.4">A42</text>
<text x="516.5" y="192.3">Ø1.02 THRU</text>
<text x="516.5" y="196.4">Ø1.02 THRU</text>
<text x="532.7" y="192.3">45.51</text>
<text x="532.7" y="196.4">48.05</text>
<text x="542.3" y="192.3">-1.27</text>
<text x="542.3" y="196.4">-1.27</text>
<text x="553.2" y="192.3">-</text>
<text x="553.2" y="196.4">-</text>
<text x="509.6" y="200.5">A43</text>
<text x="516.5" y="200.5">Ø1.02 THRU</text>
<text x="532.7" y="200.5">50.59</text>
<text x="542.3" y="200.5">-1.27</text>
<text x="553.2" y="200.5">-</text>
<text x="509.6" y="204.5">A44</text>
<text x="509.6" y="208.6">A45</text>
<text x="516.5" y="204.5">Ø1.02 THRU</text>
<text x="516.5" y="208.6">Ø1.00 THRU</text>
<text x="532.7" y="204.5">53.13</text>
<text x="532.7" y="208.6">31.20</text>
<text x="542.3" y="204.5">-1.27</text>
<text x="542.3" y="208.6">-11.90</text>
<text x="553.2" y="204.5">-</text>
<text x="553.2" y="208.6">-</text>
<text x="509.6" y="212.7">A46</text>
<text x="516.5" y="212.7">Ø0.95 THRU</text>
<text x="532.7" y="212.7">53.50</text>
<text x="542.3" y="212.7">-12.45</text>
<text x="553.2" y="212.7">-</text>
<text x="509.6" y="216.7">A47</text>
<text x="509.6" y="220.8">A48</text>
<text x="516.5" y="216.7">Ø0.95 THRU</text>
<text x="516.5" y="220.8">Ø0.95 THRU</text>
<text x="532.7" y="216.7">58.30</text>
<text x="532.7" y="220.8">53.50</text>
<text x="542.3" y="216.7">-12.45</text>
<text x="542.3" y="220.8">-14.95</text>
<text x="553.2" y="216.7">-</text>
<text x="553.2" y="220.8">-</text>
<text x="509.6" y="224.9">A49</text>
<text x="516.5" y="224.9">Ø0.95 THRU</text>
<text x="532.7" y="224.9">58.30</text>
<text x="542.3" y="224.9">-14.95</text>
<text x="553.2" y="224.9">-</text>
<text x="509.6" y="228.9">A50</text>
<text x="509.6" y="233">A51</text>
<text x="516.5" y="228.9">Ø0.95 THRU</text>
<text x="516.5" y="233">Ø0.95 THRU</text>
<text x="532.7" y="228.9">43.85</text>
<text x="532.7" y="233">48.65</text>
<text x="542.3" y="228.9">-15.50</text>
<text x="542.3" y="233">-15.50</text>
<text x="553.2" y="228.9">-</text>
<text x="553.2" y="233">-</text>
<text x="509.6" y="237.1">A52</text>
<text x="516.5" y="237.1">Ø0.95 THRU</text>
<text x="532.7" y="237.1">53.50</text>
<text x="542.3" y="237.1">-17.45</text>
<text x="553.2" y="237.1">-</text>
<text x="509.6" y="241.2">A53</text>
<text x="509.6" y="245.2">A54</text>
<text x="516.5" y="241.2">Ø0.95 THRU</text>
<text x="516.5" y="245.2">Ø0.95 THRU</text>
<text x="532.7" y="241.2">58.30</text>
<text x="532.7" y="245.2">43.85</text>
<text x="542.3" y="241.2">-17.45</text>
<text x="542.3" y="245.2">-18.00</text>
<text x="553.2" y="241.2">-</text>
<text x="553.2" y="245.2">-</text>
<text x="509.6" y="249.3">A55</text>
<text x="516.5" y="249.3">Ø0.95 THRU</text>
<text x="532.7" y="249.3">48.65</text>
<text x="542.3" y="249.3">-18.00</text>
<text x="553.2" y="249.3">-</text>
<text x="509.6" y="253.4">A56</text>
<text x="509.6" y="257.4">A57</text>
<text x="516.5" y="253.4">Ø0.95 THRU</text>
<text x="516.5" y="257.4">Ø0.95 THRU</text>
<text x="532.7" y="253.4">43.85</text>
<text x="532.7" y="257.4">48.65</text>
<text x="542.3" y="253.4">-20.50</text>
<text x="542.3" y="257.4">-20.50</text>
<text x="553.2" y="253.4">-</text>
<text x="553.2" y="257.4">-</text>
<text x="509.6" y="261.5">A58</text>
<text x="516.5" y="261.5">Ø2.70 THRU</text>
<text x="532.7" y="261.5">0.00</text>
<text x="542.3" y="261.5">-23.00</text>
<text x="553.2" y="261.5">-</text>
<text x="509.6" y="265.6">A59</text>
<text x="509.6" y="269.7">A60</text>
<text x="516.5" y="265.6">Ø0.95 THRU</text>
<text x="516.5" y="269.7">Ø0.95 THRU</text>
<text x="532.7" y="265.6">43.85</text>
<text x="532.7" y="269.7">48.65</text>
<text x="542.3" y="265.6">-23.00</text>
<text x="542.3" y="269.7">-23.00</text>
<text x="553.2" y="265.6">-</text>
<text x="553.2" y="269.7">-</text>
<text x="509.6" y="273.7">A61</text>
<text x="516.5" y="273.7">Ø2.70 THRU</text>
<text x="532.7" y="273.7">58.00</text>
<text x="542.3" y="273.7">-23.00</text>
<text x="553.2" y="273.7">-</text>
</g>
<g font-size="2.2" fill="#101418">
<text x="509.6" y="25.4">TAG</text>
<text x="516.5" y="25.4">SIZE</text>
<text x="532.7" y="25.4">X</text>
<text x="542.3" y="25.4">Y</text>
<text x="553.2" y="25.4">C'BORE</text>
</g>
<g font-size="1.7" fill="#101418">
<text x="508.1" y="279.3">every row measured off the solid; positions are model</text>
<text x="508.1" y="281.9">coordinates, mm. C'BORE side is the face it opens on.</text>
<text x="572.5" y="356.4">REV</text>
<text x="399.6" y="369.4">MATERIAL</text>
<text x="463.7" y="369.4">PROCESS</text>
<text x="527.7" y="369.4">SCALE</text>
<text x="399.6" y="377.9">CATEGORY</text>
<text x="431.7" y="377.9">GENERAL TOL</text>
<text x="463.7" y="377.9">FINISH</text>
<text x="527.7" y="377.9">SHEET</text>
<text x="399.6" y="386.4">VOLUME (MEASURED)</text>
<text x="463.7" y="386.4">MASS (ASSUMES FR4)</text>
<text x="527.7" y="386.4">UNITS</text>
<text x="399.6" y="394.9">SIZE (BBOX, MEASURED)</text>
<text x="463.7" y="394.9">DRAWN</text>
<text x="527.7" y="394.9">PROJECTION</text>
<text x="399.6" y="403.4">SOURCE (DESIGN FILE)</text>
</g>
</svg>
